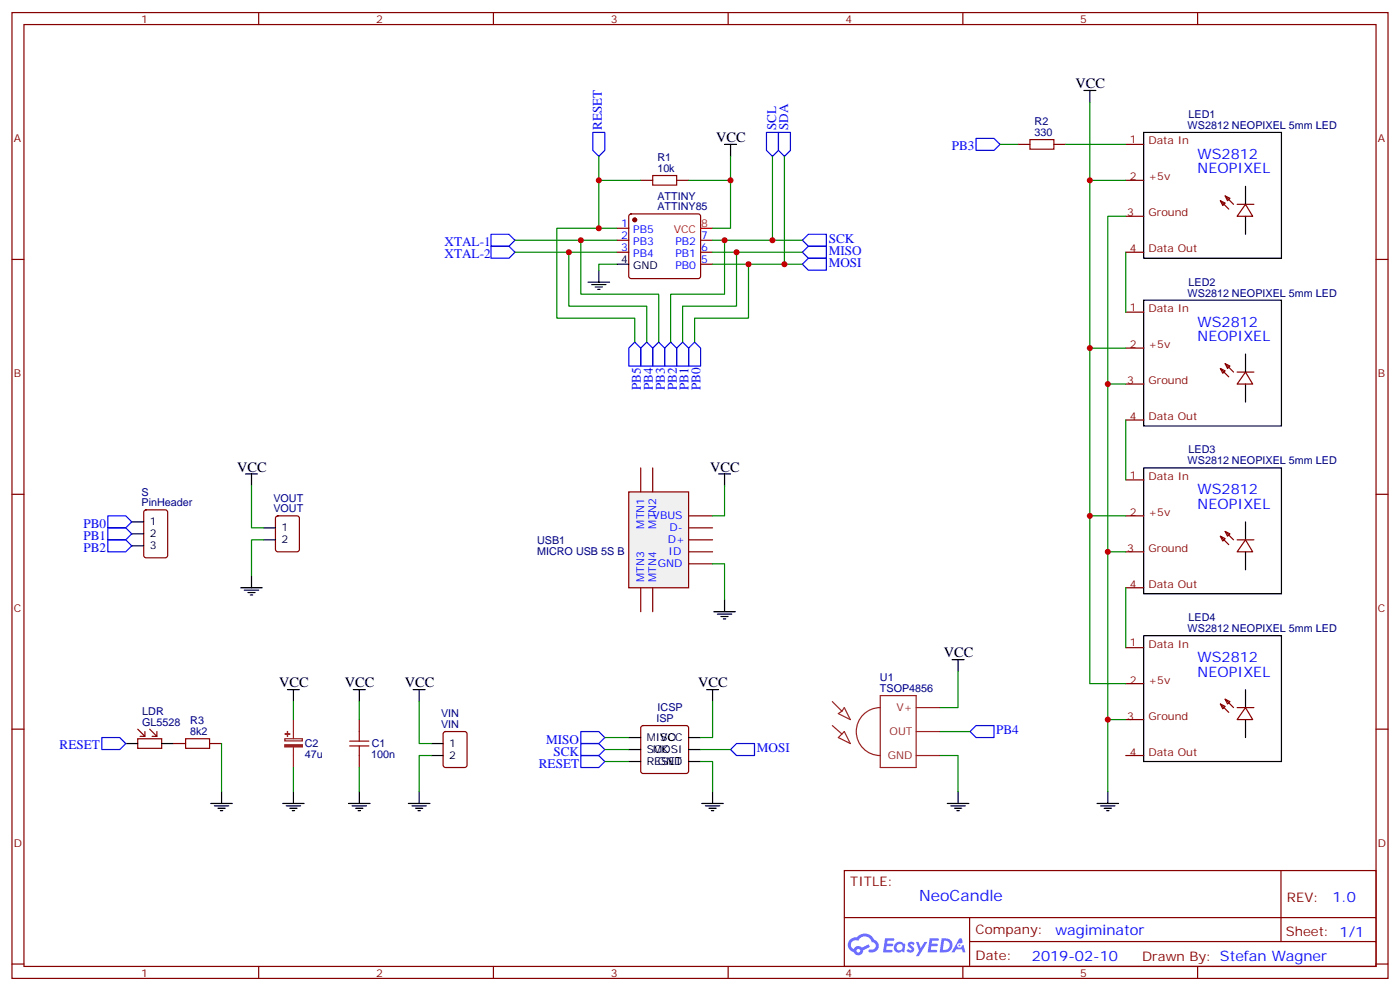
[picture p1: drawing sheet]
<svg xmlns="http://www.w3.org/2000/svg" width="412mm" height="292mm" viewBox="0 0 412 292" stroke-linecap="round" stroke-linejoin="round" font-family="sans-serif">
<g fill="none" stroke="#870000" stroke-width=".35">
<path d="M3.5 3.7h405.4v284.3h-405.4zM7.1 7.2h398.2v277.3h-398.2zM76.2 3.7v3.5M145.3 3.7v3.5M214.5 3.7v3.5M283.6 3.7v3.5M352.8 3.7v3.5M3.5 76.4h3.6M405.3 76.4h3.6M3.5 145.5h3.6M405.3 145.5h3.6M3.5 214.7h3.6"/>
<path d="M405.3 214.7h3.6M248.7 256.3h156.6v28.2h-156.6zM377.3 256.3v20.9M248.7 270.1h156.5M285.6 277.2h119.6M285.6 270.1v14.2M3.5 283.8h3.6M76.2 284.5v3.5M145.3 284.5v3.5M214.5 284.5v3.5M283.6 284.5v3.5M352.8 284.5v3.5"/>
<path d="M405.3 283.8h3.6"/>
</g>
<g fill="#5487ff">
<path d="M267.7 277.5a1.22 1.22 0 0 1 1.7 .2l-.4 .6a.47 .47 0 0 0-.3-.4 .47 .47 0 0 0-.5 .2l.1 .2a1.14 1.14 0 0 1 .8 1.8 1.14 1.14 0 0 1-1.9 0l-.2-.2 .5-.6 .7 .5a.29 .29 0 0 0 .3-.3 .29 .29 0 0 0-.2-.3 1.04 1.04 0 0 1-.6-1.7z"/>
<path d="M260.7 276.2h2.4l.3 .2-.2 .5-1.8 .1-.1 .8h1.5l.3 .4-.3 .4h-1.6l-.2 1.1h1.7l.2 .3-.2 .3-2.6 .1z"/>
<path d="M273.8 276.2h2.4l.3 .2-.1 .5-1.8 .1-.2 .8h1.6l.3 .4-.4 .4-1.6-.1-.1 1.1 1.7 .1 .2 .3-.2 .3-2.6 .1z"/>
<path d="M282.6 276.2h.7l.3 1.3-.6 .3a.69 .69 0 0 0-1 .3 .69 .69 0 0 0 .4 .9 .69 .69 0 0 0 .9-.6l.5-.2 .6 2.2h-.8l-.2-.9h-1.8l-.5 .9h-.8z"/>
<path d="M269.8 277.3h.8l.6 1.8 1.1-1.8h.9l-2.6 4.2h-.8l.9-1.5z"/>
<path d="M277.4 276.2l-.6 4.2h1.3a2.11 2.11 0 0 0 2.5-2.1 2.11 2.11 0 0 0-2.5-2.1zM278.1 277a1.39 1.39 0 0 1 1.7 1.4 1.39 1.39 0 0 1-1.8 1.2h-.3z"/>
<path d="M263.7 277.8a1.54 1.54 0 0 0-.1 2.2 1.54 1.54 0 0 0 2.2 .1l.6 .3 .3-2.3-.2-.3h-.4a1.49 1.49 0 0 0-2.4 0zM264 278.8a.94 .94 0 0 1 1.8 0 .94 .94 0 0 1-1.8 0z"/>
<path d="M250.4 276.6a2.18 2.18 0 0 0 1.1 3.7 1.44 1.44 0 0 0 1.6 .9 1.44 1.44 0 0 0 1.2-1.4l2-1.1-.5-.7-1.9 1a1.47 1.47 0 0 0-2.4 .4 1.39 1.39 0 0 1-.7-1.9 1.39 1.39 0 0 1 2-.5 2.12 2.12 0 0 1 2.2-1.3 2.12 2.12 0 0 1 1.9 1.7 1.14 1.14 0 0 1 1.1 1.4 1.14 1.14 0 0 1-1.7 .7 .43 .43 0 0 0-.5 .4 .43 .43 0 0 0 .4 .5 1.98 1.98 0 0 0 2.5-1.2 1.98 1.98 0 0 0-1.2-2.6 3.1 3.1 0 0 0-5.3-.6l-.9 .1zM252.3 279.9a.55 .55 0 0 1 1.1 0 .55 .55 0 0 1-1.1 0z"/>
<circle cx="282.6" cy="278.3" r=".26"/>
</g>
<g fill="none" stroke="#000" stroke-width=".35">
<path d="M336.9 39h40.6v37h-40.6zM366.9 54.9v5.2M181.7 77.8h3.5M366.9 63.7v5.3M336.9 88.4h40.6v37h-40.6zM366.9 104.2v5.3M366.9 113.1v5.3M336.9 137.8h40.6v37h-40.6zM38.8 153.6h3.5M38.8 157.2h3.5M366.9 153.6v5.3M38.8 160.7h3.5"/>
<path d="M366.9 162.5v5.2M336.9 187.1h40.6v37.1h-40.6zM37 218.9h3.6M47.6 218.9h3.6M127 218.9h3.5M185.2 217.1h3.5M202.8 217.1h3.6M366.9 203v5.3M366.9 211.8v5.3M127 222.4h3.5M185.2 220.7h3.5M185.2 224.2h3.5"/>
<path d="M202.8 220.7h3.6M202.8 224.2h3.6"/>
</g>
<g fill="none" stroke="#870000" stroke-width=".35">
<path d="M188.7 53.1h3.6M199.3 53.1h3.5M299.9 42.5h3.5M310.4 42.5h3.6M331.6 53.1h5.3M331.6 42.5h5.3M359.5 59.1l1.4 .7-.7 .7zM359.5 59.1l2.4 2.5M360.9 57.7l1.4 .7-.7 .7zM360.9 57.7l2.5 2.4M181.7 74.3h3.5M181.7 67.2h3.5"/>
<path d="M181.7 70.7h3.5M185.4 63.2l.5-.2h19.8l.5 .2 .2 .5v17.6l-.3 .5-.4 .2h-19.8l-.5-.2-.2-.5v-17.6zM206.4 74.3h3.5M206.4 70.7h3.5M206.4 77.8h3.5M331.6 63.7h5.3M331.6 74.3h5.3M364.4 60.1h5M366.9 60.1l2.1 3.6h-4.6zM331.6 91.9h5.3M331.6 113.1h5.3M331.6 102.5h5.3"/>
<path d="M359.5 108.5l1.4 .7-.7 .7zM359.5 108.5l2.4 2.4M360.9 107.1l1.4 .7-.7 .7zM360.9 107.1l2.5 2.4M364.4 109.5h5M366.9 109.5l2.1 3.6h-4.6zM331.6 123.6h5.3M42.6 150.3l.4-.2h5.7l.6 .4 .1 13-.5 .7h-5.9l-.6-.4-.1-13zM331.6 151.9h5.3M331.6 141.3h5.3M359.5 157.9l1.4 .7-.7 .7zM359.5 157.9l2.4 2.4"/>
<path d="M360.9 156.5l1.4 .7-.7 .7zM360.9 156.5l2.5 2.4M364.4 158.9h5M366.9 158.9l2.1 3.6h-4.6zM331.6 162.5h5.3M331.6 173h5.3M331.6 190.7h5.3M40.6 217.5h7v2.8h-7zM40.6 214.7l2.1 2.1M42.7 215.4v1.4h-1.4M44.1 214.7l2.1 2.1M46.2 215.4v1.4h-1.4"/>
<path d="M105.8 211.8v3.6M130.8 215.6l.4-.2h5.7l.6 .4 .1 9.4-.5 .7-5.9 .1-.6-.5-.1-9.4zM189 213.8l.4-.2h12.7l.5 .2 .2 .5v12.7l-.2 .5-.5 .2h-12.7l-.5-.2-.2-.5v-12.7zM331.6 211.8h5.3M331.6 201.3h5.3M359.5 207.3l1.4 .7-.7 .7zM359.5 207.3l2.4 2.4M360.9 205.8l1.4 .8-.7 .7zM360.9 205.8l2.5 2.5M364.4 208.3h5M366.9 208.3l2.1 3.5h-4.6zM105.8 222.4v3.6"/>
<path d="M331.6 222.4h5.3"/>
</g>
<path d="M83.9 217.5h5.2v.6h-5.2zM86.4 211.8v5.7M86.4 220v6M245.2 206.6l2.8 2.8M245.2 213.6l2.8 2.5M248.7 215.4l1.8 3.5-3.6-1.8zM248.7 208.3l1.8 3.5-3.6-1.7 1.1-.7zM259.3 208.3a7.1 7.1 0 0 0-7.1 7.1 7.1 7.1 0 0 0 7.1 7M259.3 204.8h10.6v21.2h-10.6zM269.9 215.4h7M269.9 208.3h7M269.9 222.4h7" fill="none" stroke="#8c2424" stroke-width=".35"/>
<circle cx="187" cy="64.7" r=".53" fill="#870000" stroke="#870000" stroke-width=".35"/>
<path d="M206.4 67.2h3.5" fill="none" stroke="#f00" stroke-width=".35"/>
<path d="M192.3 51.7h7v2.8h-7zM303.4 41.1h7v2.8h-7zM103 219.6h5.7M103 218.2h5.7M105.8 215.4v2.8M105.8 219.6v2.8" fill="none" stroke="#a10000" stroke-width=".35"/>
<g fill="#8c2424" stroke="#8c2424" stroke-width=".35">
<path d="M83.9 219.3h5.2v.6h-5.2z"/>
<path d="M84 216.1h1.4z"/>
<path d="M84.7 215.4v1.4z"/>
</g>
<path d="M185.2 144.8h17.6v28.2h-17.6z" fill="#f0f0f0" stroke="#870000" stroke-width=".35"/>
<path d="M188.7 137.8v7M192.3 137.8v7M81.4 152.1l.4-.2h5.7l.6 .4 .1 9.4-.5 .7-5.9 .1-.6-.5-.1-9.4zM202.8 151.9h7.1M202.8 155.4h7.1M202.8 158.9h7.1M188.7 173v7.1M192.3 173v7.1M202.8 166h7.1M202.8 162.5h7.1M51.2 218.9h3.5M61.7 218.9h3.6" fill="none" stroke="#870000" stroke-width=".35"/>
<path d="M54.7 217.5h7v2.8h-7z" fill="none" stroke="#a10000" stroke-width=".35"/>
<g fill="none" stroke="#000" stroke-width=".35">
<path d="M319.3 26.6h3.5M321 26.6v3.6M213.4 42.5h3.6M215.2 42.5v3.5M176.4 79.6v3.5M173.2 83.1h6.4M174.3 83.8h4.2M175.3 84.5h2.1M176 85.2h.7M72.3 139.5h3.5M74.1 139.5v3.6M211.7 139.5h3.5"/>
<path d="M213.4 139.5v3.6M77.6 155.4h3.5M77.6 158.9h3.5M70.9 173h6.4M72 173.7h4.2M73 174.4h2.1M73.7 175.2h.7M74.1 169.5v3.5M213.4 176.6v3.5M210.3 180.1h6.3M211.3 180.8h4.2M212.4 181.5h2.1"/>
<path d="M213.1 182.2h.7M280.5 194.2h3.5M282.2 194.2v3.5M84.7 203h3.5M86.4 203v3.6M104.1 203h3.5M105.8 203v3.6M121.7 203h3.5M123.5 203v3.6M208.1 203h3.6M209.9 203v3.6M62.1 236.5h6.3"/>
<path d="M63.1 237.2h4.3M64.2 237.9h2.1M64.9 238.7h.7M65.3 233v3.5M83.3 236.5h6.3M84.3 237.2h4.2M85.4 237.9h2.1M86.1 238.7h.7M86.4 233v3.5M102.7 236.5h6.3M103.7 237.2h4.2M104.8 237.9h2.1"/>
<path d="M105.5 238.7h.7M105.8 233v3.5M120.3 236.5h6.3M121.4 237.2h4.2M122.4 237.9h2.1M123.1 238.7h.7M123.5 233v3.5M206.7 236.5h6.4M207.8 237.2h4.2M208.8 237.9h2.2M209.5 238.7h.8M209.9 233v3.5"/>
<path d="M279 236.5h6.4M280.1 237.2h4.2M281.2 237.9h2.1M281.9 238.7h.7M282.2 233v3.5M323.1 236.5h6.4M324.2 237.2h4.2M325.3 237.9h2.1M326 238.7h.7M326.3 233v3.5"/>
</g>
<g fill="none" stroke="#00f" stroke-width=".35">
<path d="M174.6 39h3.6v5.3l-1.8 1.7-1.8-1.7zM225.8 39h3.5v5.3l-1.8 1.7-1.7-1.7zM229.3 39h3.5v5.3l-1.7 1.7-1.8-1.7zM287.5 40.7h5.3l1.8 1.8-1.8 1.8h-5.3zM144.6 69h5.3l1.8 1.7-1.8 1.8h-5.3zM144.6 72.5h5.3l1.8 1.8-1.8 1.7h-5.3zM236.4 70.7l1.7-1.7h5.3v3.5h-5.3zM236.4 77.8l1.7-1.8h5.3v3.6h-5.3zM236.4 74.3l1.7-1.8h5.3v3.5h-5.3zM187 100.7l1.7 1.8v5.3h-3.5v-5.3zM190.5 100.7l1.8 1.8v5.3h-3.6v-5.3zM192.3 102.5l1.7-1.8 1.8 1.8v5.3h-3.5z"/>
<path d="M197.6 100.7l1.7 1.8v5.3h-3.5v-5.3zM201.1 100.7l1.7 1.8v5.3h-3.5v-5.3zM204.6 100.7l1.8 1.8v5.3h-3.6v-5.3zM31.7 151.9h5.3l1.8 1.7-1.8 1.8h-5.3zM31.7 155.4h5.3l1.8 1.8-1.8 1.7h-5.3zM31.7 158.9h5.3l1.8 1.8-1.8 1.8h-5.3zM30 217.1h5.3l1.7 1.8-1.7 1.8h-5.3zM171.1 218.9h5.3l1.8 1.8-1.8 1.7h-5.3zM171.1 215.4h5.3l1.8 1.7-1.8 1.8h-5.3zM287.5 213.6h5.3v3.5h-5.3l-1.7-1.7zM171.1 222.4h5.3l1.8 1.8-1.8 1.8h-5.3zM215.2 220.7l1.8-1.8h5.2v3.5h-5.2z"/>
</g>
<g fill="none" stroke="#008700" stroke-width=".35">
<path d="M321 30.2v171.1h10.6M176.4 46v7.1M188.7 53.1h-12.3v14.1h5.3M202.8 53.1h12.4M215.2 46v21.2h-5.3M227.5 46v24.7M231.1 46v31.8M294.6 42.5h5.3M314 42.5h17.6M321 53.1h10.6M151.7 70.7h19.4M151.7 74.3h15.9"/>
<path d="M176.4 67.2h-12.4v26.5h23v7M181.7 77.8h-5.3v1.8M181.7 70.7h-10.6v15.9h22.9v14.1M181.7 74.3h-14.1v15.8h22.9v10.6M209.9 70.7h26.5M209.9 74.3h26.5M209.9 77.8h26.5M213.4 70.7v15.9h-15.8v14.1M217 74.3v15.8h-15.9v10.6M220.5 77.8v15.9h-15.9v7M331.6 63.7h-5.3v169.3M331.6 74.3v17.6"/>
<path d="M321 102.5h10.6M326.3 113.1h5.3M331.6 123.6v17.7M74.1 143.1v12.3h3.5M77.6 158.9h-3.5v10.6M213.4 143.1v8.8h-3.5M321 151.9h10.6M209.9 166h3.5v10.6M326.3 162.5h5.3M331.6 173v17.7M282.2 197.7v10.6h-5.3M65.3 218.9v14.1"/>
<path d="M86.4 206.6v5.2M105.8 206.6v5.2M123.5 206.6v12.3h3.5M178.2 217.1h7M209.9 206.6v10.5h-3.5M276.9 215.4h8.9M326.3 211.8h5.3M86.4 226v7M105.8 226v7M127 222.4h-3.5v10.6M178.2 224.2h7M178.2 220.7h7"/>
<path d="M206.4 224.2h3.5v8.8M206.4 220.7h8.8M276.9 222.4h5.3v10.6"/>
</g>
<g fill="#c00">
<circle cx="326.3" cy="162.5" r=".88"/>
<circle cx="321" cy="102.5" r=".88"/>
<circle cx="176.4" cy="67.2" r=".88"/>
<circle cx="167.6" cy="74.3" r=".88"/>
<circle cx="231.1" cy="77.8" r=".88"/>
<circle cx="227.5" cy="70.7" r=".88"/>
<circle cx="220.5" cy="77.8" r=".88"/>
<circle cx="213.4" cy="70.7" r=".88"/>
<circle cx="215.2" cy="53.1" r=".88"/>
<circle cx="176.4" cy="53.1" r=".88"/>
<circle cx="217" cy="74.3" r=".88"/>
<circle cx="171.1" cy="70.7" r=".88"/>
<circle cx="321" cy="53.1" r=".88"/>
<circle cx="321" cy="151.9" r=".88"/>
<circle cx="326.3" cy="113.1" r=".88"/>
<circle cx="326.3" cy="211.8" r=".88"/>
</g>
<text font-size="4.6" fill="#00f" x="270.8" y="265.3">NeoCandle</text>
<g font-size="4.2">
<text x="316.8" y="25.9">VCC</text>
<text x="211" y="41.8">VCC</text>
<text x="69.8" y="138.8">VCC</text>
<text x="209.2" y="138.8">VCC</text>
<text x="278" y="193.5">VCC</text>
<text x="82.2" y="202.3">VCC</text>
<text x="101.6" y="202.3">VCC</text>
<text x="119.2" y="202.3">VCC</text>
<text x="205.7" y="202.3">VCC</text>
</g>
<g font-size="4.2" fill="#00f">
<text x="352.8" y="46.8">WS2812</text>
<text x="352.8" y="51">NEOPIXEL</text>
<text x="352.8" y="96.2">WS2812</text>
<text x="352.8" y="100.4">NEOPIXEL</text>
<text x="352.8" y="145.6">WS2812</text>
<text x="352.8" y="149.8">NEOPIXEL</text>
<text x="352.8" y="194.9">WS2812</text>
<text x="352.8" y="199.2">NEOPIXEL</text>
<text x="392.5" y="265.6">1.0</text>
<text x="310.9" y="275.1">wagiminator</text>
<text x="304" y="282.9">2019-02-10</text>
</g>
<g font-size="3.9" fill="#00f">
<text x="177.2" y="38.3" transform="rotate(-90 177.2 38.3)">RESET</text>
<text x="228.7" y="38.3" transform="rotate(-90 228.7 38.3)">SCL</text>
<text x="232.2" y="38.3" transform="rotate(-90 232.2 38.3)">SDA</text>
<text x="280.4" y="44.3">PB3</text>
<text x="244.1" y="71.6">SCK</text>
<text x="131" y="72.5">XTAL-1</text>
<text x="131" y="76">XTAL-2</text>
<text x="244.1" y="75.1">MISO</text>
<text x="244.1" y="78.6">MOSI</text>
<text x="188.7" y="114.9" transform="rotate(-90 188.7 114.9)">PB5</text>
<text x="192.3" y="114.9" transform="rotate(-90 192.3 114.9)">PB4</text>
<text x="195.8" y="114.9" transform="rotate(-90 195.8 114.9)">PB3</text>
<text x="199.3" y="114.9" transform="rotate(-90 199.3 114.9)">PB2</text>
<text x="202.9" y="114.9" transform="rotate(-90 202.9 114.9)">PB1</text>
<text x="206.4" y="114.9" transform="rotate(-90 206.4 114.9)">PB0</text>
<text x="24.6" y="155.4">PB0</text>
<text x="24.6" y="158.9">PB1</text>
<text x="24.6" y="162.5">PB2</text>
<text x="17.6" y="220.6">RESET</text>
<text x="160.9" y="218.9">MISO</text>
<text x="223" y="221.5">MOSI</text>
<text x="293.4" y="216.1">PB4</text>
<text x="158.7" y="226">RESET</text>
<text x="163" y="222.4">SCK</text>
</g>
<g font-size="3.9" fill="#800">
<text x="250.5" y="260.9">TITLE:</text>
<text x="379.1" y="265.6">REV:</text>
<text x="287.4" y="275.1">Company:</text>
<text x="378.7" y="275.7">Sheet: 1/1</text>
<text x="287.4" y="282.8">Date:</text>
<text x="336.4" y="282.8">Drawn By: Stefan Wagner</text>
</g>
<g font-size="3.2" fill="#800">
<text x="41.6" y="6.7">1</text>
<text x="110.8" y="6.7">2</text>
<text x="179.9" y="6.7">3</text>
<text x="249.1" y="6.7">4</text>
<text x="318.2" y="6.7">5</text>
<text x="4.1" y="41.8">A</text>
<text x="405.9" y="41.8">A</text>
<text x="332.8" y="42.2">1</text>
<text x="338.3" y="42.5">Data In</text>
<text x="332.8" y="53.1">2</text>
<text x="338.3" y="53.1">+5v</text>
<text x="332.1" y="63.7">3</text>
<text x="338.3" y="63.7">Ground</text>
<text x="332.8" y="74.3">4</text>
<text x="338.3" y="74.3">Data Out</text>
<text x="332.8" y="91.5">1</text>
<text x="338.3" y="91.9">Data In</text>
<text x="332.8" y="102.5">2</text>
<text x="338.3" y="102.5">+5v</text>
<text x="4.1" y="110.9">B</text>
<text x="332.1" y="113.1">3</text>
<text x="338.3" y="113.1">Ground</text>
<text x="405.9" y="110.9">B</text>
<text x="332.8" y="123.6">4</text>
<text x="338.3" y="123.6">Data Out</text>
<text x="332.8" y="140.9">1</text>
<text x="338.3" y="141.3">Data In</text>
<text x="332.8" y="151.9">2</text>
<text x="338.3" y="151.9">+5v</text>
<text x="332.1" y="162.5">3</text>
<text x="338.3" y="162.5">Ground</text>
<text x="332.8" y="173">4</text>
<text x="338.3" y="173">Data Out</text>
<text x="4.1" y="180.1">C</text>
<text x="405.9" y="180.1">C</text>
<text x="332.8" y="190.3">1</text>
<text x="338.3" y="190.7">Data In</text>
<text x="332.8" y="201.3">2</text>
<text x="338.3" y="201.3">+5v</text>
<text x="332.1" y="211.8">3</text>
<text x="338.3" y="211.8">Ground</text>
<text x="332.8" y="222.4">4</text>
<text x="338.3" y="222.4">Data Out</text>
<text x="4.1" y="249.2">D</text>
<text x="405.9" y="249.2">D</text>
<text x="41.6" y="287.5">1</text>
<text x="110.8" y="287.5">2</text>
<text x="179.9" y="287.5">3</text>
<text x="249.1" y="287.5">4</text>
<text x="318.2" y="287.5">5</text>
</g>
<g font-size="3.2" fill="#000080">
<text x="350.1" y="34.7">LED1</text>
<text x="304.8" y="40">330</text>
<text x="304.8" y="36.9">R2</text>
<text x="349.8" y="37.9">WS2812 NEOPIXEL 5mm LED</text>
<text x="193.6" y="47.4">R1</text>
<text x="193.6" y="50.6">10k</text>
<text x="193.6" y="58.7">ATTINY</text>
<text x="193.6" y="61.9">ATTINY85</text>
<text x="349.8" y="87.3">WS2812 NEOPIXEL 5mm LED</text>
<text x="350.1" y="84.1">LED2</text>
<text x="349.8" y="136.7">WS2812 NEOPIXEL 5mm LED</text>
<text x="350.1" y="133.5">LED3</text>
<text x="41.7" y="149">PinHeader</text>
<text x="41.7" y="145.9">S</text>
<text x="80.5" y="147.7">VOUT</text>
<text x="80.5" y="150.8">VOUT</text>
<text x="158.2" y="160.1">USB1</text>
<text x="158.2" y="163.3">MICRO USB 5S B</text>
<text x="350.1" y="182.9">LED4</text>
<text x="349.8" y="186.1">WS2812 NEOPIXEL 5mm LED</text>
<text x="259.2" y="203.7">TSOP4856</text>
<text x="259.2" y="200.5">U1</text>
<text x="193.7" y="209.4">ICSP</text>
<text x="41.9" y="213.6">GL5528</text>
<text x="41.9" y="210.4">LDR</text>
<text x="56" y="213.3">R3</text>
<text x="129.9" y="214.3">VIN</text>
<text x="129.9" y="211.2">VIN</text>
<text x="193.4" y="212.5">ISP</text>
<text x="56" y="216.4">8k2</text>
<text x="89.8" y="220">C2</text>
<text x="109.5" y="220">C1</text>
<text x="89.8" y="223.2">47u</text>
<text x="109.4" y="223.2">100n</text>
</g>
<g font-size="3.2" fill="#00f">
<text x="183" y="66.9">1</text>
<text x="183" y="70.4">2</text>
<text x="186.5" y="68.6">PB5</text>
<text x="206.6" y="70.4">7</text>
<text x="183" y="73.9">3</text>
<text x="186.5" y="72.1">PB3</text>
<text x="186.5" y="75.7">PB4</text>
<text x="199" y="75.7">PB1</text>
<text x="199" y="72.1">PB2</text>
<text x="206.6" y="77.4">5</text>
<text x="206.6" y="73.9">6</text>
<text x="199" y="79.2">PB0</text>
<text x="189.8" y="155.6" transform="rotate(-90 189.8 155.6)">MTN1</text>
<text x="192.2" y="152.9">VBUS</text>
<text x="193.3" y="155.6" transform="rotate(-90 193.3 155.6)">MTN2</text>
<text x="196.7" y="160">D+</text>
<text x="197.2" y="156.5">D-</text>
<text x="193.8" y="167">GND</text>
<text x="197" y="163.5">ID</text>
<text x="189.8" y="171.3" transform="rotate(-90 189.8 171.3)">MTN3</text>
<text x="193.3" y="171.3" transform="rotate(-90 193.3 171.3)">MTN4</text>
</g>
<g font-size="3.2" fill="#f00">
<text x="198.5" y="68.6">VCC</text>
<text x="206.6" y="66.9">8</text>
</g>
<g font-size="3.2">
<text x="183" y="77.4">4</text>
<text x="186.5" y="79.2">GND</text>
<text x="44.1" y="154.7">1</text>
<text x="44.1" y="161.7">3</text>
<text x="44.1" y="158.2">2</text>
<text x="82.9" y="156.5">1</text>
<text x="82.9" y="160">2</text>
<text x="132.3" y="220">1</text>
<text x="190.5" y="218.2">MISO</text>
<text x="190.5" y="221.7">SCK</text>
<text x="192.4" y="221.7">MOSI</text>
<text x="194.5" y="218.2">VCC</text>
<text x="132.3" y="223.5">2</text>
<text x="190.5" y="225.2">RESET</text>
<text x="193.8" y="225.2">GND</text>
</g>
<g font-size="3.2" fill="#8d2323">
<text x="264.1" y="209.4">V+</text>
<text x="262" y="216.4">OUT</text>
<text x="261.5" y="223.5">GND</text>
</g>
</svg>
